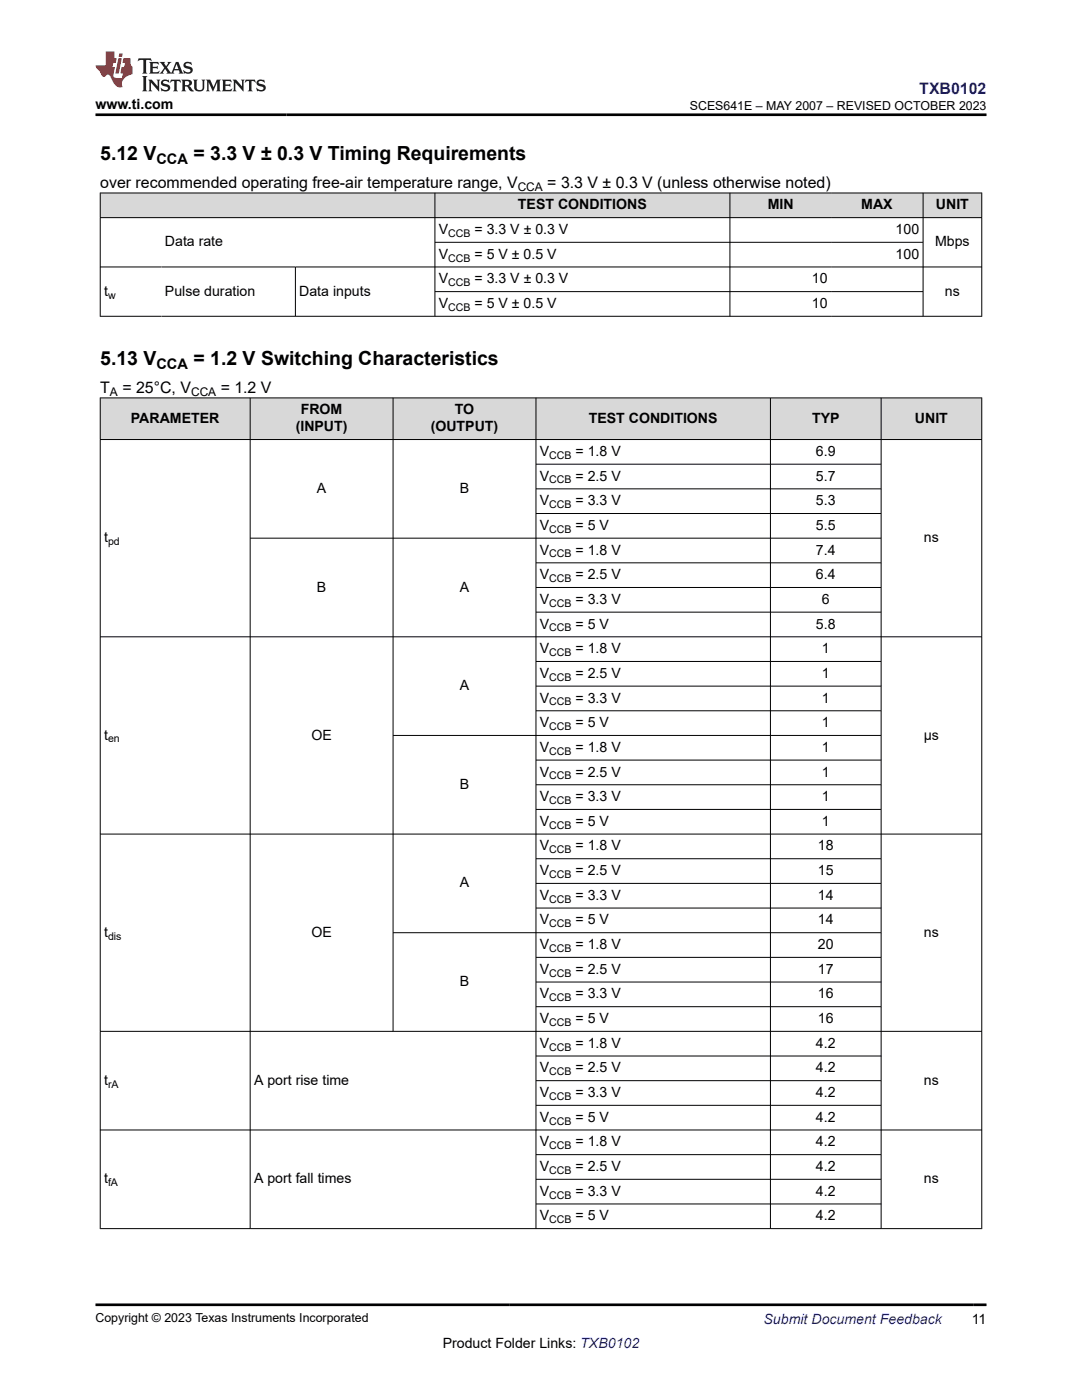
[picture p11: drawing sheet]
<svg xmlns="http://www.w3.org/2000/svg" width="216mm" height="279mm" viewBox="0 0 216 279" stroke-linecap="round" stroke-linejoin="round" font-family="sans-serif">
<g fill="#d8d8d8">
<path d="M20 38.5h175.9v4.9h-175.9z" fill-rule="evenodd"/>
<path d="M20.1 38.6h66.6v4.8h-66.6z" fill-rule="evenodd"/>
<path d="M86.8 38.6h58.8v4.8h-58.8z" fill-rule="evenodd"/>
<path d="M145.7 38.6h20.1v4.8h-20.1z" fill-rule="evenodd"/>
<path d="M165.8 38.6h18.3v4.8h-18.3z" fill-rule="evenodd"/>
<path d="M184.3 38.6h11.5v4.8h-11.5z" fill-rule="evenodd"/>
</g>
<path d="M19.9 38.5h176.1M20 38.5v24.7M86.8 38.5v24.7M145.6 38.5v24.7M184.2 38.5v24.7M195.9 38.5v24.7M19.9 43.4h176.1M19.9 53.3h176.1M58.9 53.3v9.9M86.8 48.4h97.5M86.8 58.2h97.5M19.9 63.1h176.1" fill="none" stroke="#000" stroke-width=".2"/>
<g fill="#d8d8d8">
<path d="M20 79.4h175.9v8.3h-175.9z" fill-rule="evenodd"/>
<path d="M20.1 79.5h29.8v8.2h-29.8z" fill-rule="evenodd"/>
<path d="M50 79.5h28.4v8.2h-28.4z" fill-rule="evenodd"/>
<path d="M78.5 79.5h28.4v8.2h-28.4z" fill-rule="evenodd"/>
<path d="M107 79.5h46.7v8.2h-46.7z" fill-rule="evenodd"/>
<path d="M153.8 79.5h22v8.2h-22z" fill-rule="evenodd"/>
<path d="M175.9 79.5h19.9v8.2h-19.9z" fill-rule="evenodd"/>
</g>
<g fill="none" stroke="#000" stroke-width=".2">
<path d="M19.9 79.4h176.1M20 79.3v166M49.9 79.3v166M78.4 79.3v126.6M106.9 79.3v166M153.7 79.3v166M175.8 79.3v166M195.9 79.3v166M19.9 87.7h176.1M106.9 92.6h69M106.9 97.6h69M49.9 107.4h126"/>
<path d="M106.9 102.5h69M106.9 112.3h69M106.9 117.2h69M19.9 127.1h176.1M106.9 122.2h69M106.9 132h69M106.9 136.9h69M106.9 141.9h69M106.9 151.7h69M106.9 156.6h69M175.9 146.8h-97.5M19.9 166.5h176.1"/>
<path d="M106.9 161.5h69M106.9 171.4h69M106.9 176.3h69M78.4 186.1h97.5M106.9 181.2h69M106.9 191.1h69M106.9 196h69M19.9 205.8h176.1M106.9 200.9h69M106.9 210.7h69M106.9 215.7h69M19.9 225.5h176.1"/>
<path d="M106.9 220.6h69M106.9 230.4h69M106.9 235.4h69M19.9 245.2h176.1M106.9 240.3h69"/>
</g>
<path d="M27.7 11.6l-.2 .6 .5-.2h.6v.1v2.2l-.2 .4h1l-.2-.4v-2.2v-.1h.5l.5 .2-.1-.6zM29.8 12.4l.2 .3v1.6l-.2 .4h1.9l.1-.6a1.08 1.08 0 0 1-1.3 .2v-.7h.6l.4 .2v-.7l-.4 .2h-.6v-.5l.2-.2a1 1 0 0 1 1 .3l-.1-.5zM31.8 12.4l1 1.1-1 1.2h.9l-.2-.2 .4-.8 .5 .8-.2 .2h1.6l-.2-.2 .1-.5h1l.1 .5-.1 .2h.9l-.2-.4-.8-1.9h-.5l-1 2.1-.8-1.1 .9-1h-.8l.2 .2-.5 .6-.3-.6 .1-.2zM35.2 12.8l.4 1h-.8zM36.8 12.5a.65 .65 0 0 0-.2 .7 .65 .65 0 0 0 .6 .5l.7 .1 .1 .3a.79 .79 0 0 1-.7 .4 .79 .79 0 0 1-.7-.5l.1 .7 .2-.1a.93 .93 0 0 0 1.1 0 .93 .93 0 0 0 .4-.9 1.46 1.46 0 0 0-1.2-.6l-.1-.3a1.09 1.09 0 0 1 1.2 .2l-.2-.6-.1 .1-.6-.2zM28.4 15.2l.2 .4v2.2l-.2 .4h1l-.2-.4v-2.2l.2-.4zM29.6 15.9l.2 .4v1.5l-.2 .4h.8l-.3-.4v-1.3l1.7 1.8v-2l.2-.4h-.8l.2 .2 .1 1.1-1.2-1.3zM32.3 16a.65 .65 0 0 0-.2 .8 .65 .65 0 0 0 .7 .4l.6 .2 .1 .2a.79 .79 0 0 1-.7 .4 .79 .79 0 0 1-.7-.5l.1 .7 .2-.1a.93 .93 0 0 0 1.1 .1 .93 .93 0 0 0 .4-1 1.46 1.46 0 0 0-1.2-.5l-.1-.4a1.09 1.09 0 0 1 1.2 .2l-.2-.6-.1 .1-.6-.1zM34.1 15.9l-.1 .6a.63 .63 0 0 1 .7-.3l.1 1.6-.3 .4h1l-.2-.4v-1.6a.66 .66 0 0 1 .8 .3l-.1-.6zM36.2 15.9l.2 .4v1.5l-.2 .4h.9l-.2-.2v-.7h.5l.1 .2a.79 .79 0 0 0 1.2 .6l-1-.9a.61 .61 0 0 0 .6-.6 .61 .61 0 0 0-.5-.7zM36.9 16.2h.2a.47 .47 0 0 1 .5 .1 .47 .47 0 0 1 .1 .5l-.2 .1-.6 .1zM38.5 15.9l.2 .2a2.27 2.27 0 0 0 .4 2 1.04 1.04 0 0 0 1.7-.7v-1.3l.2-.2h-.8l.2 .4v1.1a.6 .6 0 0 1-.6 .6 .6 .6 0 0 1-.6-.6v-1.1l.3-.4zM41.1 15.9l.2 .4v1.5l-.2 .4h.7l-.2-.4v-1.4l.9 1.9 .8-1.9v1.4l-.2 .4h1l-.3-.4v-1.5l.3-.4h-.8l-.7 1.5-.7-1.5zM44.3 15.9l.2 .4v1.5l-.2 .4h1.9l.1-.6a1.09 1.09 0 0 1-1.3 .2v-.7h.6l.4 .2v-.6l-.4 .2h-.6v-.6l.2-.1a1.01 1.01 0 0 1 1 .3l-.1-.6zM46.4 15.9l.3 .4v1.5l-.3 .4h.8l-.2-.4v-1.3l1.6 1.8v-2l.2-.4h-.7l.2 .2v1.1l-1.2-1.3zM49 15.9l-.1 .6a.63 .63 0 0 1 .8-.3v1.6l-.3 .4h1l-.2-.4v-1.6a.66 .66 0 0 1 .8 .3l-.1-.6zM51.4 16a.65 .65 0 0 0-.2 .8 .65 .65 0 0 0 .6 .4l.6 .2 .2 .2a.79 .79 0 0 1-.8 .4 .79 .79 0 0 1-.6-.5l.1 .7 .2-.1a.93 .93 0 0 0 1 .1 .93 .93 0 0 0 .5-1 1.46 1.46 0 0 0-1.3-.5l-.1-.4a1.09 1.09 0 0 1 1.3 .2l-.2-.6-.2 .1-.5-.1z" fill="#231f20"/>
<path d="M21.1 10.3v2.7h-2.1l.1 .4 .9 1a.95 .95 0 0 0 .9 .9 .59 .59 0 0 1 .6-.4 .59 .59 0 0 1 .5 .3l.4 .8a1.59 1.59 0 0 0 2.1 1.4 1.61 1.61 0 0 1 1-2.3l1-.3-.1-1.5a1.59 1.59 0 0 1-.4-1.7h-1.4l-.2 .9h.5l-.1 .9h-.5l-.2 .9v.3l.4 .1-.2 .9h-.6a.73 .73 0 0 1-1.1-.7l.3-1.5h-.5l.2-.9h.5l.2-.9h-.5v-1.3zM23.6 11.6l-.6 3.1h.7l.6-3.1zM23.8 10.7l-.1 .6h.7l.1-.6z" fill="#ed1c24"/>
<path d="M19 22.9h177.8M19 260.4h177.8" fill="none" stroke="#000" stroke-width=".53"/>
<g font-size="3.9">
<text x="20" y="32">5.12 V</text>
<text x="38.6" y="32">= 3.3 V ± 0.3 V Timing Requirements</text>
<text x="20" y="72.9">5.13 V</text>
<text x="38.6" y="72.9">= 1.2 V Switching Characteristics</text>
</g>
<text font-size="3.2" fill="#00f" x="183.4" y="18.7">TXB0102</text>
<g font-size="3.2">
<text x="20" y="37.5">over recommended operating free-air temperature range, V</text>
<text x="109.2" y="37.5">= 3.3 V ± 0.3 V (unless otherwise noted)</text>
<text x="20" y="78.4">T</text>
<text x="24.4" y="78.4">= 25°C, V</text>
<text x="44" y="78.4">= 1.2 V</text>
</g>
<g font-size="2.9">
<text x="31.2" y="32.8">CCA</text>
<text x="31.2" y="73.7">CCA</text>
</g>
<g font-size="2.8">
<text x="19" y="21.8">www.ti.com</text>
<text x="103.4" y="41.8">TEST CONDITIONS</text>
<text x="153.2" y="41.8">MIN</text>
<text x="171.8" y="41.8">MAX</text>
<text x="186.8" y="41.8">UNIT</text>
<text x="87.5" y="46.7">V</text>
<text x="94.7" y="46.7">= 3.3 V ± 0.3 V</text>
<text x="178.7" y="46.7">100</text>
<text x="32.9" y="49.2">Data rate</text>
<text x="87.5" y="51.6">V</text>
<text x="94.7" y="51.6">= 5 V ± 0.5 V</text>
<text x="178.7" y="51.6">100</text>
<text x="186.6" y="49.2">Mbps</text>
<text x="20.8" y="59">t</text>
<text x="32.9" y="59">Pulse duration</text>
<text x="59.7" y="59">Data inputs</text>
<text x="87.5" y="56.6">V</text>
<text x="94.7" y="56.6">= 3.3 V ± 0.3 V</text>
<text x="162" y="56.6">10</text>
<text x="188.6" y="59">ns</text>
<text x="87.5" y="61.5">V</text>
<text x="94.7" y="61.5">= 5 V ± 0.5 V</text>
<text x="162" y="61.5">10</text>
<text x="60" y="82.7">FROM</text>
<text x="90.8" y="82.7">TO</text>
<text x="26.1" y="84.4">PARAMETER</text>
<text x="59" y="86.1">(INPUT)</text>
<text x="85.9" y="86.1">(OUTPUT)</text>
<text x="117.5" y="84.4">TEST CONDITIONS</text>
<text x="162" y="84.4">TYP</text>
<text x="182.6" y="84.4">UNIT</text>
<text x="107.7" y="91">V</text>
<text x="107.7" y="95.9">V</text>
<text x="114.8" y="91">= 1.8 V</text>
<text x="114.8" y="95.9">= 2.5 V</text>
<text x="162.8" y="91">6.9</text>
<text x="162.8" y="95.9">5.7</text>
<text x="63.2" y="98.4">A</text>
<text x="91.7" y="98.4">B</text>
<text x="107.7" y="100.8">V</text>
<text x="114.8" y="100.8">= 3.3 V</text>
<text x="162.8" y="100.8">5.3</text>
<text x="107.7" y="105.8">V</text>
<text x="114.8" y="105.8">= 5 V</text>
<text x="162.8" y="105.8">5.5</text>
<text x="20.8" y="108.2">t</text>
<text x="107.7" y="110.7">V</text>
<text x="114.8" y="110.7">= 1.8 V</text>
<text x="162.8" y="110.7">7.4</text>
<text x="184.4" y="108.2">ns</text>
<text x="63.2" y="118.1">B</text>
<text x="91.7" y="118.1">A</text>
<text x="107.7" y="115.6">V</text>
<text x="114.8" y="115.6">= 2.5 V</text>
<text x="162.8" y="115.6">6.4</text>
<text x="107.7" y="120.5">V</text>
<text x="107.7" y="125.4">V</text>
<text x="114.8" y="120.5">= 3.3 V</text>
<text x="114.8" y="125.4">= 5 V</text>
<text x="162.8" y="125.4">5.8</text>
<text x="164" y="120.5">6</text>
<text x="107.7" y="130.4">V</text>
<text x="114.8" y="130.4">= 1.8 V</text>
<text x="164" y="130.4">1</text>
<text x="91.7" y="137.7">A</text>
<text x="107.7" y="135.3">V</text>
<text x="114.8" y="135.3">= 2.5 V</text>
<text x="164" y="135.3">1</text>
<text x="107.7" y="140.2">V</text>
<text x="114.8" y="140.2">= 3.3 V</text>
<text x="164" y="140.2">1</text>
<text x="20.8" y="147.6">t</text>
<text x="62.1" y="147.6">OE</text>
<text x="107.7" y="145.1">V</text>
<text x="114.8" y="145.1">= 5 V</text>
<text x="164" y="145.1">1</text>
<text x="184.3" y="147.6">μs</text>
<text x="107.7" y="150">V</text>
<text x="107.7" y="155">V</text>
<text x="114.8" y="150">= 1.8 V</text>
<text x="114.8" y="155">= 2.5 V</text>
<text x="164" y="150">1</text>
<text x="164" y="155">1</text>
<text x="91.7" y="157.4">B</text>
<text x="107.7" y="159.9">V</text>
<text x="114.8" y="159.9">= 3.3 V</text>
<text x="164" y="159.9">1</text>
<text x="107.7" y="164.8">V</text>
<text x="114.8" y="164.8">= 5 V</text>
<text x="164" y="164.8">1</text>
<text x="107.7" y="169.7">V</text>
<text x="114.8" y="169.7">= 1.8 V</text>
<text x="163.2" y="169.7">18</text>
<text x="91.7" y="177.1">A</text>
<text x="107.7" y="174.7">V</text>
<text x="107.7" y="179.6">V</text>
<text x="114.8" y="174.7">= 2.5 V</text>
<text x="114.8" y="179.6">= 3.3 V</text>
<text x="163.2" y="174.7">15</text>
<text x="163.2" y="179.6">14</text>
<text x="107.7" y="184.5">V</text>
<text x="114.8" y="184.5">= 5 V</text>
<text x="163.2" y="184.5">14</text>
<text x="20.8" y="187">t</text>
<text x="62.1" y="187">OE</text>
<text x="107.7" y="189.4">V</text>
<text x="114.8" y="189.4">= 1.8 V</text>
<text x="163.2" y="189.4">20</text>
<text x="184.4" y="187">ns</text>
<text x="91.7" y="196.8">B</text>
<text x="107.7" y="194.3">V</text>
<text x="114.8" y="194.3">= 2.5 V</text>
<text x="163.2" y="194.3">17</text>
<text x="107.7" y="199.3">V</text>
<text x="114.8" y="199.3">= 3.3 V</text>
<text x="163.2" y="199.3">16</text>
<text x="107.7" y="204.2">V</text>
<text x="107.7" y="209.1">V</text>
<text x="114.8" y="204.2">= 5 V</text>
<text x="114.8" y="209.1">= 1.8 V</text>
<text x="162.8" y="209.1">4.2</text>
<text x="163.2" y="204.2">16</text>
<text x="107.7" y="214">V</text>
<text x="114.8" y="214">= 2.5 V</text>
<text x="162.8" y="214">4.2</text>
<text x="20.8" y="216.5">t</text>
<text x="50.7" y="216.5">A port rise time</text>
<text x="107.7" y="218.9">V</text>
<text x="114.8" y="218.9">= 3.3 V</text>
<text x="162.8" y="218.9">4.2</text>
<text x="184.4" y="216.5">ns</text>
<text x="107.7" y="223.9">V</text>
<text x="114.8" y="223.9">= 5 V</text>
<text x="162.8" y="223.9">4.2</text>
<text x="107.7" y="228.8">V</text>
<text x="107.7" y="233.7">V</text>
<text x="114.8" y="228.8">= 1.8 V</text>
<text x="114.8" y="233.7">= 2.5 V</text>
<text x="162.8" y="228.8">4.2</text>
<text x="162.8" y="233.7">4.2</text>
<text x="20.8" y="236.2">t</text>
<text x="50.7" y="236.2">A port fall times</text>
<text x="107.7" y="238.6">V</text>
<text x="114.8" y="238.6">= 3.3 V</text>
<text x="162.8" y="238.6">4.2</text>
<text x="184.4" y="236.2">ns</text>
<text x="107.7" y="243.6">V</text>
<text x="114.8" y="243.6">= 5 V</text>
<text x="162.8" y="243.6">4.2</text>
<text x="88.3" y="269">Product Folder Links: TXB0102</text>
<text x="193.9" y="264.2">11</text>
</g>
<text font-size="2.8" fill="#00f" x="152.4" y="264.2">Submit Document Feedback</text>
<g font-size="2.5">
<text x="137.6" y="21.9">SCES641E – MAY 2007 – REVISED OCTOBER 2023</text>
<text x="19" y="263.9">Copyright © 2023 Texas Instruments Incorporated</text>
</g>
<g font-size="2.4">
<text x="103.3" y="38.1">CCA</text>
<text x="21.9" y="79">A</text>
<text x="38.1" y="79">CCA</text>
</g>
<g font-size="2.1">
<text x="89.4" y="47.3">CCB</text>
<text x="89.4" y="52.2">CCB</text>
<text x="21.6" y="59.6">w</text>
<text x="89.4" y="57.1">CCB</text>
<text x="89.4" y="62">CCB</text>
<text x="109.6" y="91.6">CCB</text>
<text x="109.6" y="96.5">CCB</text>
<text x="109.6" y="101.4">CCB</text>
<text x="109.6" y="106.3">CCB</text>
<text x="21.6" y="108.8">pd</text>
<text x="109.6" y="111.2">CCB</text>
<text x="109.6" y="116.2">CCB</text>
<text x="109.6" y="121.1">CCB</text>
<text x="109.6" y="126">CCB</text>
<text x="109.6" y="130.9">CCB</text>
<text x="109.6" y="135.8">CCB</text>
<text x="109.6" y="140.8">CCB</text>
<text x="21.6" y="148.2">en</text>
<text x="109.6" y="145.7">CCB</text>
<text x="109.6" y="150.6">CCB</text>
<text x="109.6" y="155.5">CCB</text>
<text x="109.6" y="160.5">CCB</text>
<text x="109.6" y="165.4">CCB</text>
<text x="109.6" y="170.3">CCB</text>
<text x="109.6" y="175.2">CCB</text>
<text x="109.6" y="180.1">CCB</text>
<text x="109.6" y="185.1">CCB</text>
<text x="21.6" y="187.5">dis</text>
<text x="109.6" y="190">CCB</text>
<text x="109.6" y="194.9">CCB</text>
<text x="109.6" y="199.8">CCB</text>
<text x="109.6" y="204.7">CCB</text>
<text x="109.6" y="209.7">CCB</text>
<text x="109.6" y="214.6">CCB</text>
<text x="21.6" y="217">rA</text>
<text x="109.6" y="219.5">CCB</text>
<text x="109.6" y="224.4">CCB</text>
<text x="109.6" y="229.4">CCB</text>
<text x="21.6" y="236.7">fA</text>
<text x="109.6" y="234.3">CCB</text>
<text x="109.6" y="239.2">CCB</text>
<text x="109.6" y="244.1">CCB</text>
</g>
</svg>
